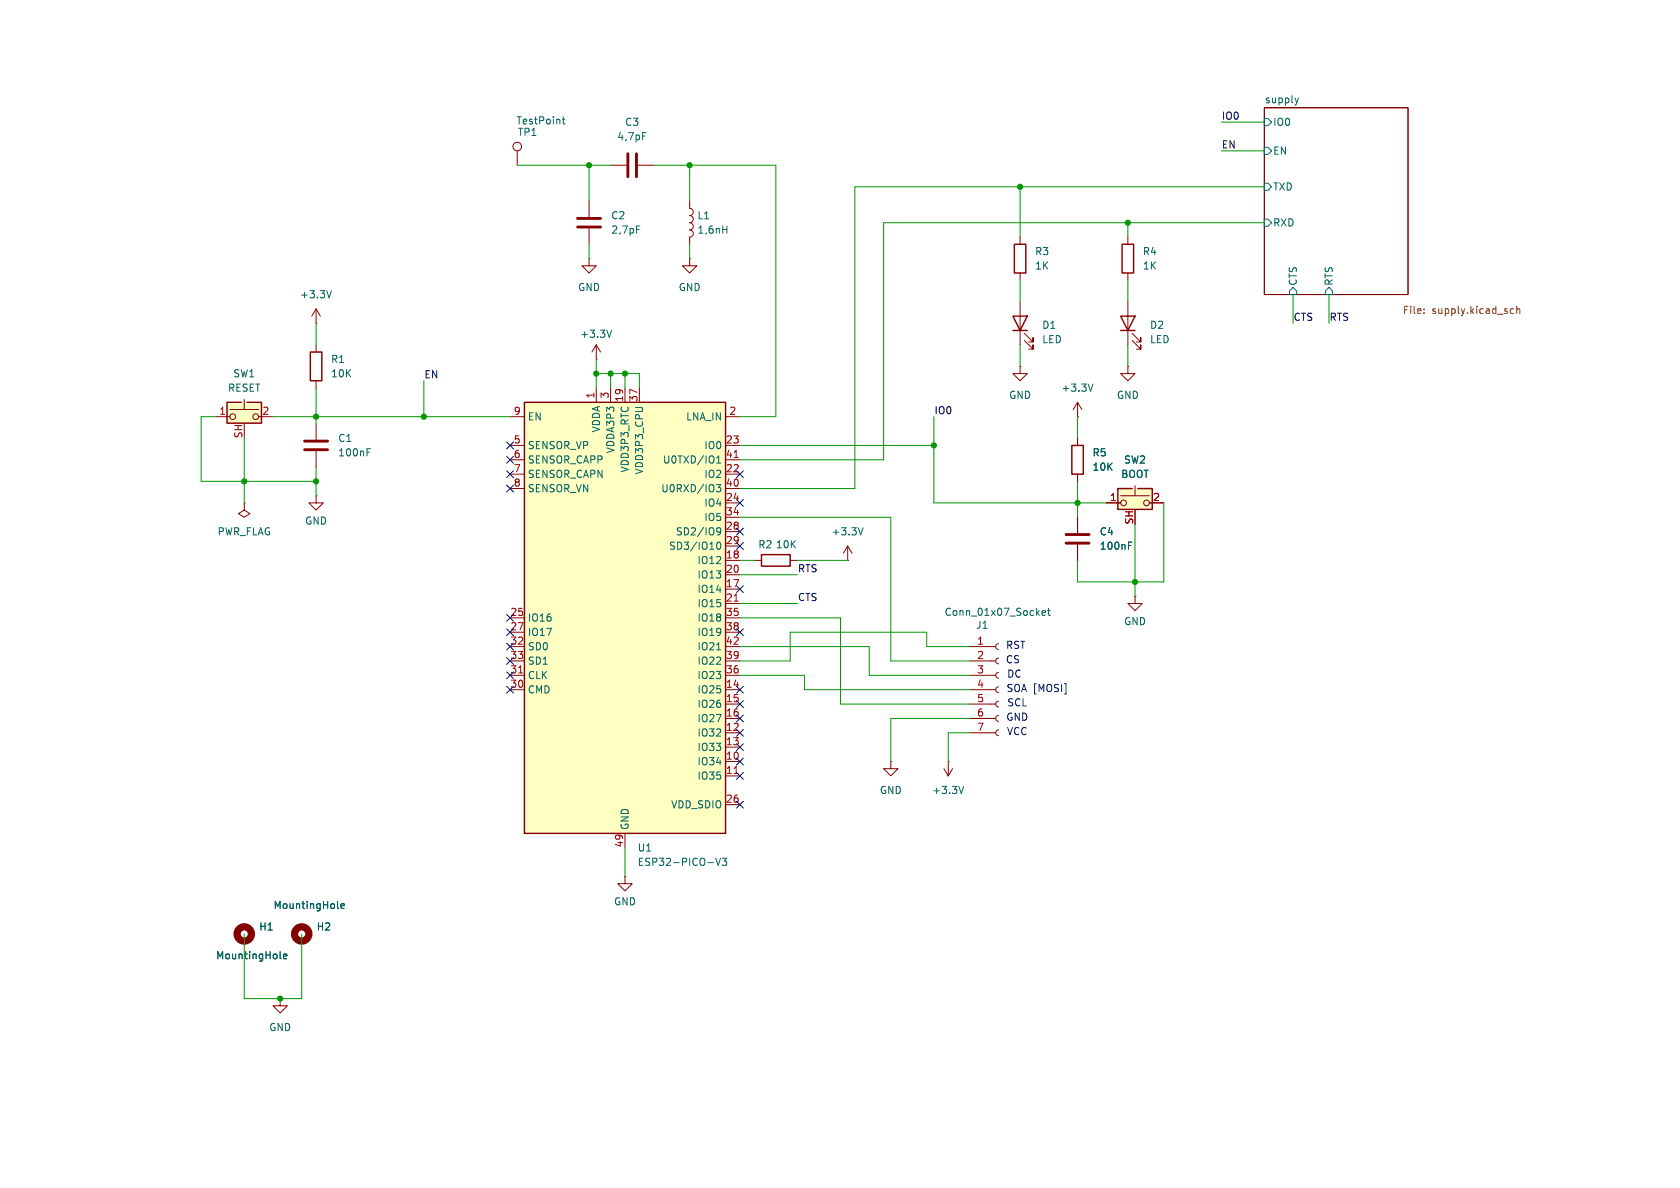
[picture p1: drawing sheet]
<svg xmlns="http://www.w3.org/2000/svg" width="297mm" height="210mm" viewBox="0 0 297 210" stroke-linecap="round" stroke-linejoin="round" font-family="sans-serif">
<g fill="none" stroke="#840000" stroke-width=".18">
<path d="M223.5 19.1h25.4v33h-25.4zM55.9 57.2h.1M55.9 54.6v2.6M55.9 54.6l-.8 1.3M55.9 54.6l.7 1.3M55.9 61v1.2M55.9 67.3v1.3M55.9 74.9v2.8M55.9 79.8v2.8M157.5 134.6v1.3h1.2l-1.2 1.3-1.3-1.3h1.3M157.5 134.6h.1M166.9 135.9l.7 1.3"/>
<path d="M167.6 134.6h.1M167.6 134.6v2.6M168.4 135.9l-.8 1.3M110.5 154.9v1.3h1.3l-1.3 1.3-1.3-1.3h1.3M110.5 154.9h.1"/>
</g>
<g fill="none" stroke="#006464" stroke-width=".18">
<path d="M228.9 17.3l.3 .9M229.2 18.2l-.1 .3M229.5 17.3l-.3 .9M223.5 32.4h.7l.6 .6-.6 .7h-.7zM223.5 38.7h.7l.6 .7-.6 .6h-.7zM223.5 26h.7l.6 .7-.6 .6h-.7zM223.5 21h.7l.6 .6-.6 .6h-.7zM58.6 51.4l-.4 1.2M228.6 50.8l.6 .6v.7h-1.2v-.7zM234.9 50.8l.7 .6v.7h-1.3v-.7zM64.9 79.9h.4M64.9 79.3h.6"/>
<path d="M170.4 139l-.5 1.3"/>
</g>
<path d="M251.8 55.3v.1M251.8 54.6v.2M267.1 55.3l.1 .1h.4M267.6 54.6h-.4l-.1 .1M268.1 54.7l.2-.1h.3l.1 .8M268.1 54.2v1.2" fill="none" stroke="#725600" stroke-width=".18"/>
<path d="M54.9 62.2h2v5.1h-2z" fill="none" stroke="#840000" stroke-width=".25"/>
<path d="M53.8 78h4.1M53.8 79.5h4.1" fill="none" stroke="#840000" stroke-width=".51"/>
<path d="M92.7 71.1h35.6v76.2h-35.6z" fill="#ffffc2"/>
<path d="M179.3 43.2h2.1v5.1h-2.1zM198.4 43.2h2v5.1h-2zM92.7 71.1h35.6v76.2h-35.6z" fill="none" stroke="#840000" stroke-width=".25"/>
<g fill="none" stroke="#840000" stroke-width=".18">
<path d="M91.4 26.7v2.5M107.9 29.2h2.8M112.8 29.2h2.8M121.9 35.6v1.2a.64 .64 0 0 1 .7 .7 .64 .64 0 0 1-.7 .6 .64 .64 0 0 1 .7 .6 .64 .64 0 0 1-.7 .7 .64 .64 0 0 1 .7 .6 .64 .64 0 0 1-.7 .6 .64 .64 0 0 1 .7 .7 .64 .64 0 0 1-.7 .6v1.3M104.1 45.7v1.3h1.3l-1.3 1.3-1.2-1.3h1.2M104.1 45.7h.1M121.9 45.7v1.3h1.3l-1.3 1.3-1.3-1.3h1.3M121.9 45.7h.1M180.3 41.9v1.3M180.3 48.3v1.2M199.4 41.9v1.3M199.4 48.3v1.2"/>
<path d="M90.2 73.7h2.5M90.2 78.7h2.5M105.4 68.6v2.5M107.9 68.6v2.5M110.5 68.6v2.5M113 68.6v2.5M128.3 73.7h2.5M128.3 78.7h2.5M43.2 88.9v1.3l1 .6-1 .6-1-.6 1-.6M43.2 88.9h.1M55.9 87.6v1.3h1.2l-1.2 1.3-1.3-1.3h1.3M55.9 87.6h.1"/>
<path d="M90.2 81.3h2.5M90.2 83.8h2.5M90.2 86.4h2.5M128.3 81.3h2.5M128.3 83.8h2.5M128.3 86.4h2.5M128.3 88.9h2.5M128.3 91.4h2.5M128.3 94h2.5M128.3 96.5h2.5M128.3 99.1h2.5M90.2 109.2h2.5"/>
<path d="M90.2 111.8h2.5M90.2 114.3h2.5M90.2 116.8h2.5M90.2 119.4h2.5M128.3 109.2h2.5M128.3 111.8h2.5M128.3 114.3h2.5M128.3 116.8h2.5M128.3 119.4h2.5M128.3 101.6h2.5M128.3 104.1h2.5M128.3 106.7h2.5"/>
<path d="M90.2 121.9h2.5M128.3 121.9h2.5M128.3 124.5h2.5M128.3 127h2.5M128.3 129.5h2.5M128.3 132.1h2.5M128.3 134.6h2.5M128.3 137.2h2.5M110.5 147.3v2.6M128.3 142.2h2.5M49.5 176.5v1.3h1.3l-1.3 1.3-1.2-1.3h1.2M49.5 176.5h.1"/>
<circle cx="91.4" cy="25.9" r=".76"/>
</g>
<path d="M129.8 80.9h.7M91.7 119h.7M129.8 106.3h.7M129.8 136.7h.7" fill="none" stroke="#a90000" stroke-width=".18"/>
<g fill="none" stroke="#006464" stroke-width=".18">
<path d="M99.4 21.1h.5M99.6 20.6v1.1l.3 .2M113.6 23.4h.6M128.5 39.9v1.3M127.8 40.6h.7M126.6 85.7h.8l-.4 .5 .4 .1v.5l-.2 .1-.6-.1M126.7 81.9h.7M126.7 81l.4-.4v1.3M126.7 93.5l.2-.2 .5 .1a.84 .84 0 0 1-.3 1.2h-.3M126.7 93.8l.2 .3h.3l.2-.3M126.8 96l.2-.2a.68 .68 0 0 1 .4 .7 .68 .68 0 0 1-.4 .6l-.2-.1-.1-.4zM126.7 114.9h.7"/>
<path d="M126.5 151.7l.5 1.3 .4-1.3M127.7 151.7h.8l-.5 .5 .4 .1v.6l-.2 .1-.5-.1M49.5 169.3l.2 .2M50.1 169.1l.6-.2v-.2l-.4-.1-.2 .2 .1 .6h.5M59.7 160.4l.2 .2M60.3 160.2l.6-.1-.1-.3h-.3l-.2 .1v.6h.5"/>
</g>
<g fill="none" stroke="#840000" stroke-width="1.3">
<circle cx="43.2" cy="165.1" r="1.27"/>
<circle cx="53.3" cy="165.1" r="1.27"/>
</g>
<path d="M111 27.2v4M112.5 27.2v4" fill="none" stroke="#840000" stroke-width=".51"/>
<path d="M40.1 71.1h6.1v3.8h-6.1z" fill="#ffffc2"/>
<g fill="none" stroke="#840000" stroke-width=".18">
<path d="M104.1 35.6v2.8M104.1 40.4v2.8M180.3 53.3v7.7M181.1 58.9l1.5 1.6v-.8v.8h-.7M38.1 73.7h2.5M40.6 72.4h5.1M43.2 70.6v1.8M45.7 73.7h2.6M105.4 63.5h.1M105.4 61l-.8 1.2M105.4 61l.8 1.2M105.4 61v2.5"/>
<path d="M180.3 64.8v1.2h1.3l-1.3 1.3-1.2-1.3h1.2M180.3 64.8h.1M181.1 60.2l1.5 1.5v-.7v.7h-.7M190.5 77.5v1.2M149.9 99.1h.1M149.9 96.5l-.8 1.3M149.9 96.5l.7 1.3M149.9 96.5v2.6M190.5 83.8v1.3M171.4 114.3h4.6M171.4 116.8h4.6M171.4 119.4h4.6"/>
<path d="M176.5 113.8l-.3 .1-.2 .4 .2 .4 .3 .1M176.5 116.3l-.3 .2-.2 .3 .2 .4 .3 .1M176.5 118.9l-.3 .1-.2 .4 .2 .3 .3 .2M171.4 121.9h4.6M171.4 124.5h4.6M171.4 127h4.6M171.4 129.5h4.6M176.5 121.4l-.3 .2-.2 .3 .2 .4 .3 .1M176.5 124l-.3 .1-.2 .4 .2 .3 .3 .2M176.5 126.5l-.3 .1-.2 .4 .2 .4 .3 .1M176.5 129l-.3 .2-.2 .3 .2 .4 .3 .1"/>
<circle cx="41.1" cy="73.7" r=".51"/>
<circle cx="45.2" cy="73.7" r=".51"/>
</g>
<path d="M179.1 55.9h2.5l-1.3 2.5zM179.1 58.4h2.5M42.7 71.1h-2.6v3.7h6.1v-3.7h-2.5M189.5 78.7h2v5.1h-2z" fill="none" stroke="#840000" stroke-width=".25"/>
<path d="M112.5 39.9h.6M108.1 58.4l-.4 1.2M152.6 93.3l-.4 1.3M184.2 108.4l.6-.2v-.2l-.4-.1-.2 .2 .1 .6h.5M185.2 107.9h.5M185.4 107.5v1.1l.3 .2" fill="none" stroke="#006464" stroke-width=".18"/>
<path d="M102.1 38.6h4.1M102.1 40.1h4.1" fill="none" stroke="#840000" stroke-width=".51"/>
<path d="M197.6 86.4h6.1v3.8h-6.1z" fill="#ffffc2"/>
<g fill="none" stroke="#840000" stroke-width=".18">
<path d="M199.4 53.3v7.7M200.2 58.9l1.5 1.6v-.8v.8h-.8M190.5 73.7h.1M190.5 71.1l-.8 1.3M190.5 71.1l.8 1.3M190.5 71.1v2.6M190.5 77.5v1.2M199.4 64.8v1.2h1.3l-1.3 1.3-1.3-1.3h1.3M199.4 64.8h.1M200.2 60.2l1.5 1.5v-.7v.7h-.8M133.3 99.1h1.3M139.7 99.1h1.3"/>
<path d="M190.5 83.8v1.3M190.5 91.4v2.8M190.5 96.3v2.8M195.6 88.9h2.5M198.1 87.6h5.1M200.7 85.9v1.7M203.2 88.9h2.5M200.7 105.4v1.3h1.2l-1.2 1.3-1.3-1.3h1.3M200.7 105.4h.1"/>
<circle cx="198.6" cy="88.9" r=".51"/>
<circle cx="202.7" cy="88.9" r=".51"/>
</g>
<path d="M198.1 55.9h2.6l-1.3 2.5zM198.1 58.4h2.6M134.6 98h5.1v2.1h-5.1zM200.2 86.4h-2.6v3.6h6.1v-3.6h-2.5" fill="none" stroke="#840000" stroke-width=".25"/>
<path d="M193.2 67.9l-.4 1.3M199.5 96.4h.4M199.5 95.8h.6M49.5 169.3l.2 .2M50.1 169.1l.6-.2v-.2l-.4-.1-.2 .2 .1 .6h.5M59.7 160.4l.2 .2M60.3 160.2l.6-.1-.1-.3h-.3l-.2 .1v.6h.5" fill="none" stroke="#006464" stroke-width=".18"/>
<path d="M188.5 94.5h4M188.5 96h4" fill="none" stroke="#840000" stroke-width=".51"/>
<g fill="none" stroke="#009600" stroke-width=".18">
<path d="M91.4 29.2h16.5M104.1 29.2v6.4M115.6 29.2h21.6v44.5h-6.4M121.9 29.2v6.4M180.3 33v8.9M199.4 39.4v2.5M215.9 21.6h7.6M215.9 26.7h7.6M223.5 39.4h-67.3v41.9h-25.4M223.5 33h-72.4v53.4h-20.3M55.9 57.2v3.8M104.1 43.2v2.5"/>
<path d="M121.9 43.2v2.5M180.3 49.5v3.8M199.4 49.5v3.8M228.6 52.1v5.1M234.9 52.1v5.1M38.1 73.7h-2.5v11.4h20.3M43.2 77.5v11.4M48.3 73.7h41.9M55.9 68.6v6.3M74.9 67.3v6.4M105.4 66h7.6v2.6M105.4 63.5v5.1"/>
<path d="M107.9 66v2.6M110.5 66v2.6M130.8 78.7h34.3M165.1 73.7v15.2h30.5M180.3 61v3.8M190.5 73.7v3.8M199.4 61v3.8M55.9 82.6v5M130.8 91.4h26.7v25.4h13.9M130.8 99.1h2.5M141 99.1h8.9M190.5 85.1v6.3"/>
<path d="M200.7 92.7v12.7M205.7 88.9v14h-15.2v-3.8M130.8 109.2h17.8v15.3h22.8M130.8 114.3h22.9v5.1h17.7M130.8 106.7h10.2M130.8 119.4h11.4v2.5h29.2M130.8 101.6h10.2M171.4 114.3h-7.6v-2.5h-24.1v5h-8.9M171.4 127h-13.9v7.6M171.4 129.5h-3.8v5.1M110.5 149.9v5M43.2 165.1v11.4h10.1v-11.4"/>
</g>
<g fill="none" stroke="#000084" stroke-width=".18">
<path d="M89.6 78.1l1.2 1.2M90.8 78.1l-1.2 1.2M89.6 80.7l1.2 1.2M89.6 83.2l1.2 1.2M89.6 85.8l1.2 1.2M90.8 80.7l-1.2 1.2M90.8 83.2l-1.2 1.2M90.8 85.8l-1.2 1.2M130.2 83.2l1.2 1.2M130.2 93.4l1.2 1.2M130.2 88.3l1.2 1.2M130.2 95.9l1.2 1.2"/>
<path d="M131.4 83.2l-1.2 1.2M131.4 93.4l-1.2 1.2M131.4 88.3l-1.2 1.2M131.4 95.9l-1.2 1.2M89.6 116.2l1.2 1.2M89.6 111.2l1.2 1.2M89.6 108.6l1.2 1.2M89.6 113.7l1.2 1.2M89.6 118.8l1.2 1.2M90.8 116.2l-1.2 1.2M90.8 111.2l-1.2 1.2M90.8 108.6l-1.2 1.2"/>
<path d="M90.8 113.7l-1.2 1.2M90.8 118.8l-1.2 1.2M130.2 103.5l1.2 1.2M130.2 111.2l1.2 1.2M131.4 103.5l-1.2 1.2M131.4 111.2l-1.2 1.2M89.6 121.3l1.2 1.2M90.8 121.3l-1.2 1.2M130.2 131.5l1.2 1.2M130.2 128.9l1.2 1.2M130.2 134l1.2 1.2M130.2 121.3l1.2 1.2"/>
<path d="M130.2 123.9l1.2 1.2M130.2 126.4l1.2 1.2M130.2 136.6l1.2 1.2M131.4 131.5l-1.2 1.2M131.4 128.9l-1.2 1.2M131.4 134l-1.2 1.2M131.4 121.3l-1.2 1.2M131.4 123.9l-1.2 1.2M131.4 126.4l-1.2 1.2M131.4 136.6l-1.2 1.2M130.2 141.6l1.2 1.2M131.4 141.6l-1.2 1.2"/>
</g>
<g fill="#009600" stroke="#009600" stroke-width=".18">
<circle cx="105.4" cy="66" r=".46"/>
<circle cx="43.2" cy="85.1" r=".46"/>
<circle cx="55.9" cy="73.7" r=".46"/>
<circle cx="74.9" cy="73.7" r=".46"/>
<circle cx="55.9" cy="85.1" r=".46"/>
<circle cx="49.5" cy="176.5" r=".46"/>
<circle cx="110.5" cy="66" r=".46"/>
<circle cx="107.9" cy="66" r=".46"/>
<circle cx="121.9" cy="29.2" r=".46"/>
<circle cx="104.1" cy="29.2" r=".46"/>
<circle cx="180.3" cy="33" r=".46"/>
<circle cx="199.4" cy="39.4" r=".46"/>
<circle cx="165.1" cy="78.7" r=".46"/>
<circle cx="200.7" cy="102.9" r=".46"/>
<circle cx="190.5" cy="88.9" r=".46"/>
</g>
<g font-size="1.8" fill="#006464">
<text x="91.2" y="22.2">TestPoint</text>
<text x="110.4" y="22.5">C3</text>
<text x="223.5" y="18.3">supply</text>
<text x="225" y="22.5">IO0</text>
<text x="91.4" y="24.2">TP1</text>
<text x="109" y="25">4,7pF</text>
<text x="225" y="27.5">EN</text>
<text x="225" y="33.9">TXD</text>
<text x="108" y="39">C2</text>
<text x="108" y="41.5">2,7pF</text>
<text x="123.2" y="41.5">1,6nH</text>
<text x="123.2" y="39">L1</text>
<text x="225" y="40.2">RXD</text>
<text x="182.9" y="45.3">R3</text>
<text x="182.9" y="47.9">1K</text>
<text x="201.9" y="45.3">R4</text>
<text x="201.9" y="47.9">1K</text>
<text x="52.9" y="52.9">+3.3V</text>
<text x="102.1" y="51.7">GND</text>
<text x="119.9" y="51.7">GND</text>
<text x="229.5" y="50.6" transform="rotate(-90 229.5 50.6)">CTS</text>
<text x="235.8" y="50.6" transform="rotate(-90 235.8 50.6)">RTS</text>
<text x="102.5" y="59.9">+3.3V</text>
<text x="184.2" y="58.3">D1</text>
<text x="203.2" y="58.3">D2</text>
<text x="58.4" y="64.4">R1</text>
<text x="184.2" y="60.9">LED</text>
<text x="203.2" y="60.9">LED</text>
<text x="40.2" y="69.4">RESET</text>
<text x="41.1" y="66.9">SW1</text>
<text x="58.4" y="66.9">10K</text>
<text x="178.3" y="70.7">GND</text>
<text x="187.6" y="69.4">+3.3V</text>
<text x="197.4" y="70.7">GND</text>
<text x="93.2" y="74.5">EN</text>
<text x="106.3" y="76.5" transform="rotate(-90 106.3 76.5)">VDDA</text>
<text x="121.2" y="74.5">LNA_IN</text>
<text x="59.7" y="78.3">C1</text>
<text x="59.7" y="80.9">100nF</text>
<text x="93.2" y="79.6">SENSOR_VP</text>
<text x="93.2" y="82.1">SENSOR_CAPP</text>
<text x="108.8" y="80.2" transform="rotate(-90 108.8 80.2)">VDDA3P3</text>
<text x="111.4" y="83.6" transform="rotate(-90 111.4 83.6)">VDD3P3_RTC</text>
<text x="113.9" y="84" transform="rotate(-90 113.9 84)">VDD3P3_CPU</text>
<text x="117.1" y="82.1">U0TXD/IO1</text>
<text x="124.4" y="79.6">IO0</text>
<text x="193" y="80.9">R5</text>
<text x="193" y="83.4">10K</text>
<text x="198.6" y="82.1">SW2</text>
<text x="93.2" y="84.7">SENSOR_CAPN</text>
<text x="93.2" y="87.2">SENSOR_VN</text>
<text x="116.8" y="87.2">U0RXD/IO3</text>
<text x="124.4" y="84.7">IO2</text>
<text x="124.4" y="89.8">IO4</text>
<text x="198.1" y="84.7">BOOT</text>
<text x="38.4" y="94.8">PWR_FLAG</text>
<text x="53.8" y="92.9">GND</text>
<text x="119.4" y="94.8">SD2/IO9</text>
<text x="124.4" y="92.3">IO5</text>
<text x="146.9" y="94.8">+3.3V</text>
<text x="194.3" y="94.8">C4</text>
<text x="118.2" y="97.4">SD3/IO10</text>
<text x="123.2" y="99.9">IO12</text>
<text x="134" y="97.1">R2</text>
<text x="137.1" y="97.1">10K</text>
<text x="194.3" y="97.4">100nF</text>
<text x="123.2" y="102.5">IO13</text>
<text x="123.2" y="105">IO14</text>
<text x="123.2" y="107.5">IO15</text>
<text x="93.2" y="110.1">IO16</text>
<text x="93.2" y="112.6">IO17</text>
<text x="123.2" y="110.1">IO18</text>
<text x="123.2" y="112.6">IO19</text>
<text x="166.9" y="109.1">Conn_01x07_Socket</text>
<text x="172.5" y="111.4">J1</text>
<text x="198.6" y="110.7">GND</text>
<text x="93.2" y="115.2">SD0</text>
<text x="93.2" y="117.7">SD1</text>
<text x="123.2" y="115.2">IO21</text>
<text x="123.2" y="117.7">IO22</text>
<text x="93.2" y="120.2">CLK</text>
<text x="93.2" y="122.8">CMD</text>
<text x="123.2" y="120.2">IO23</text>
<text x="123.2" y="122.8">IO25</text>
<text x="123.2" y="125.3">IO26</text>
<text x="123.2" y="127.9">IO27</text>
<text x="123.2" y="130.4">IO32</text>
<text x="123.2" y="132.9">IO33</text>
<text x="123.2" y="135.5">IO34</text>
<text x="118.5" y="143.1">VDD_SDIO</text>
<text x="123.2" y="138">IO35</text>
<text x="155.4" y="140.6">GND</text>
<text x="164.7" y="140.6">+3.3V</text>
<text x="111.4" y="146.8" transform="rotate(-90 111.4 146.8)">GND</text>
<text x="112.6" y="153.3">ESP32-PICO-V3</text>
<text x="112.6" y="150.7">U1</text>
<text x="48.3" y="160.9">MountingHole</text>
<text x="108.5" y="160.2">GND</text>
<text x="45.7" y="164.7">H1</text>
<text x="55.9" y="164.7">H2</text>
<text x="38.1" y="169.8">MountingHole</text>
<text x="47.5" y="182.5">GND</text>
</g>
<g font-size="1.8" fill="#0f0f0f">
<text x="215.9" y="21.2">IO0</text>
<text x="215.9" y="26.3">EN</text>
<text x="228.6" y="56.8">CTS</text>
<text x="234.9" y="56.8">RTS</text>
<text x="74.9" y="67">EN</text>
<text x="165.1" y="73.3">IO0</text>
<text x="141" y="101.3">RTS</text>
<text x="141" y="106.3">CTS</text>
</g>
<g font-size="1.8" fill="#725600">
<text x="247.9" y="55.8">File:</text>
<text x="253.1" y="55.8">supply.kicad_sch</text>
</g>
<g font-size="1.8" fill="#a90000">
<text x="105.2" y="70.6" transform="rotate(-90 105.2 70.6)">1</text>
<text x="107.7" y="70.6" transform="rotate(-90 107.7 70.6)">3</text>
<text x="110.2" y="71.2" transform="rotate(-90 110.2 71.2)">19</text>
<text x="112.8" y="71.2" transform="rotate(-90 112.8 71.2)">37</text>
<text x="38.7" y="73.4">1</text>
<text x="42.9" y="77.6" transform="rotate(-90 42.9 77.6)">SH</text>
<text x="46.3" y="73.4">2</text>
<text x="90.7" y="73.4">9</text>
<text x="128.8" y="73.4">2</text>
<text x="90.7" y="78.5">5</text>
<text x="90.7" y="81">6</text>
<text x="90.7" y="83.6">7</text>
<text x="128.2" y="78.5">23</text>
<text x="128.2" y="81">41</text>
<text x="128.2" y="83.6">22</text>
<text x="90.7" y="86.1">8</text>
<text x="128.2" y="86.1">40</text>
<text x="128.2" y="88.6">24</text>
<text x="196.1" y="88.6">1</text>
<text x="203.8" y="88.6">2</text>
<text x="128.2" y="91.2">34</text>
<text x="128.2" y="93.7">28</text>
<text x="200.4" y="92.8" transform="rotate(-90 200.4 92.8)">SH</text>
<text x="128.2" y="96.3">29</text>
<text x="128.2" y="98.8">18</text>
<text x="128.2" y="101.3">20</text>
<text x="128.2" y="103.9">17</text>
<text x="128.2" y="106.4">21</text>
<text x="90.1" y="109">25</text>
<text x="90.1" y="111.5">27</text>
<text x="128.2" y="109">35</text>
<text x="128.2" y="111.5">38</text>
<text x="90.1" y="114">32</text>
<text x="90.1" y="116.6">33</text>
<text x="90.1" y="119.1">31</text>
<text x="128.2" y="114">42</text>
<text x="128.2" y="116.6">39</text>
<text x="128.2" y="119.1">36</text>
<text x="172.6" y="114">1</text>
<text x="172.6" y="116.6">2</text>
<text x="172.6" y="119.1">3</text>
<text x="90.1" y="121.7">30</text>
<text x="128.2" y="121.7">14</text>
<text x="128.2" y="124.2">15</text>
<text x="172.6" y="121.7">4</text>
<text x="172.6" y="124.2">5</text>
<text x="128.2" y="126.7">16</text>
<text x="128.2" y="129.3">12</text>
<text x="128.2" y="131.8">13</text>
<text x="172.6" y="126.7">6</text>
<text x="172.6" y="129.3">7</text>
<text x="128.2" y="134.4">10</text>
<text x="128.2" y="136.9">11</text>
<text x="128.2" y="142">26</text>
<text x="110.2" y="149.9" transform="rotate(-90 110.2 149.9)">49</text>
</g>
<g font-size="1.8" fill="#0000c2">
<text x="177.7" y="117.5">CS</text>
<text x="177.8" y="114.9">RST</text>
<text x="178" y="120">DC</text>
<text x="177.8" y="122.5">SOA [MOSI]</text>
<text x="178" y="125.1">SCL</text>
<text x="177.8" y="127.6">GND</text>
<text x="177.9" y="130.2">VCC</text>
</g>
</svg>
